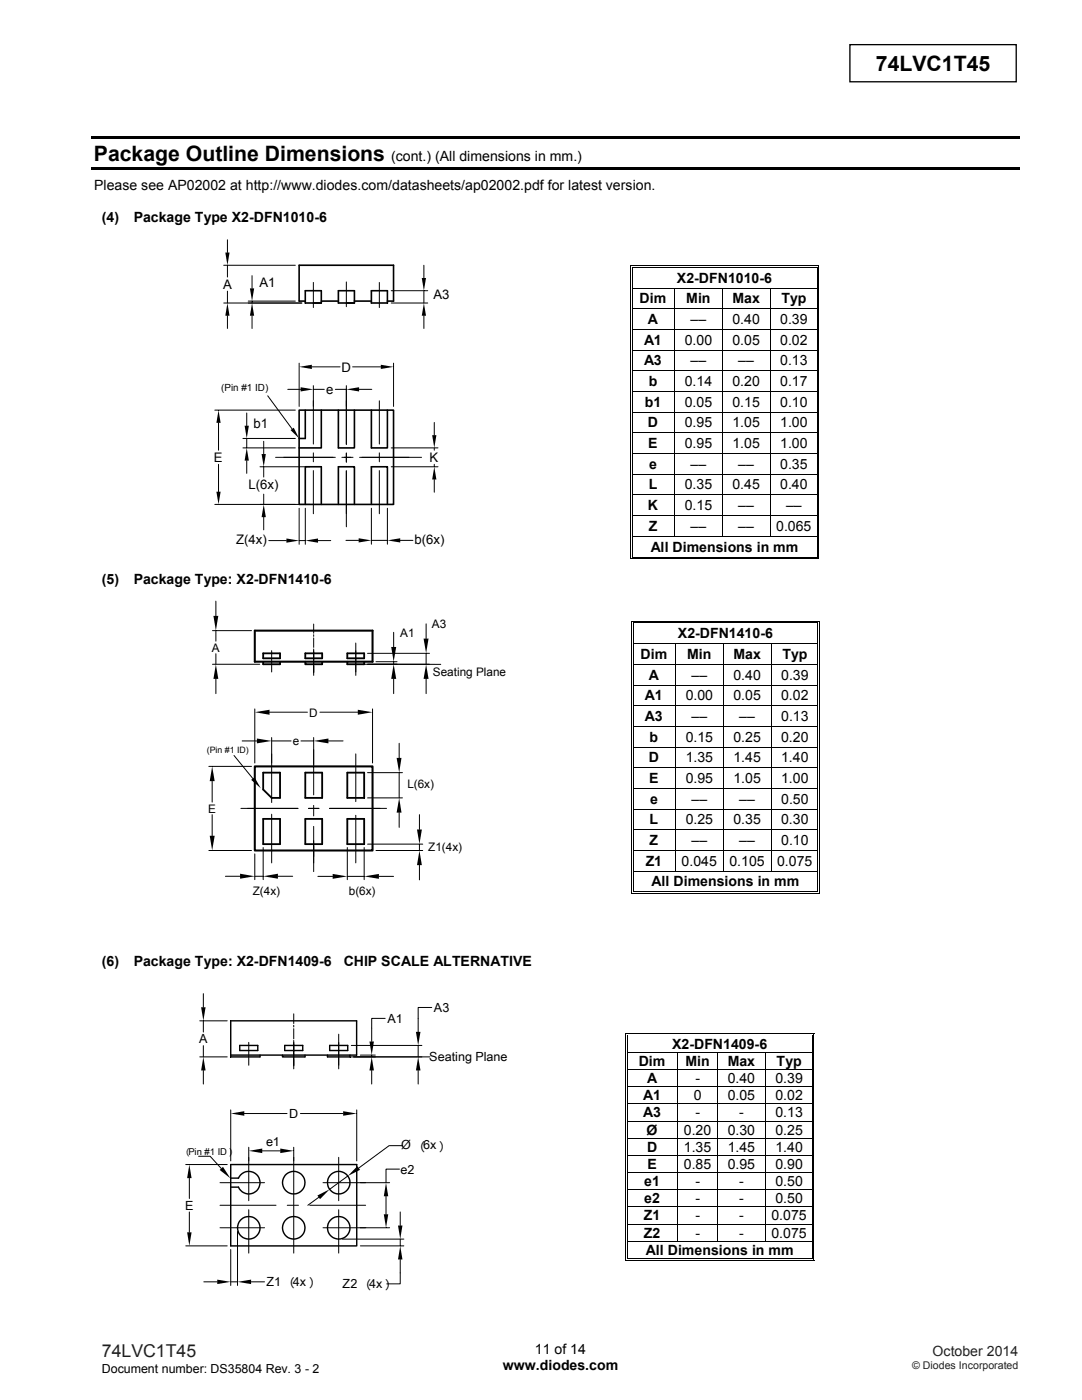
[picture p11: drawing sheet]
<svg xmlns="http://www.w3.org/2000/svg" width="216mm" height="279mm" viewBox="0 0 216 279" stroke-linecap="round" stroke-linejoin="round" font-family="sans-serif">
<path d="M169.6 8.9h33.2v7.4h-33.2z" fill="none" stroke="#000" stroke-width=".26"/>
<g fill="#000">
<path d="M18.2 27.2h185.2v.6h-185.2zM18.2 33.4h185.2v.5h-185.2zM125.7 52.9h.2v.6h-.2zM125.7 52.9h.5v.2h-.5zM125.7 57.4h.2v.2h-.2zM126.1 53.3h.1v.2h-.1zM126.1 53.3h.1v.1h-.1zM126.1 57.4h.1v.2h-.1zM162.9 52.9h.5v.2h-.5zM162.9 53.3h.2v.2h-.2zM162.9 53.3h.2v.1h-.2zM162.9 57.4h.2v.2h-.2z"/>
<path d="M163.3 52.9h.1v.6h-.1zM163.3 57.4h.1v.2h-.1zM125.7 61.5h.2v.2h-.2zM125.7 65.7h.2v.1h-.2zM125.7 69.8h.2v.2h-.2zM125.7 73.9h.2v.2h-.2zM125.7 78h.2v.2h-.2zM126.1 61.5h.1v.2h-.1zM126.1 65.7h.1v.1h-.1zM126.1 69.8h.1v.2h-.1zM126.1 73.9h.1v.2h-.1zM126.1 78h.1v.2h-.1z"/>
<path d="M162.9 61.5h.2v.2h-.2zM162.9 65.7h.2v.1h-.2zM162.9 69.8h.2v.2h-.2zM162.9 73.9h.2v.2h-.2zM162.9 78h.2v.2h-.2zM163.3 61.5h.1v.2h-.1zM163.3 65.7h.1v.1h-.1zM163.3 69.8h.1v.2h-.1zM163.3 73.9h.1v.2h-.1zM163.3 78h.1v.2h-.1zM125.7 82.2h.2v.1h-.2zM125.7 86.3h.2v.2h-.2z"/>
<path d="M125.7 90.4h.2v.2h-.2zM125.7 94.6h.2v.1h-.2zM125.7 98.7h.2v.1h-.2zM126.1 82.2h.1v.1h-.1zM126.1 86.3h.1v.2h-.1zM126.1 90.4h.1v.2h-.1zM126.1 94.6h.1v.1h-.1zM126.1 98.7h.1v.1h-.1zM162.9 82.2h.2v.1h-.2zM162.9 86.3h.2v.2h-.2zM162.9 90.4h.2v.2h-.2zM162.9 94.6h.2v.1h-.2z"/>
<path d="M162.9 98.7h.2v.1h-.2zM163.3 82.2h.1v.1h-.1zM163.3 86.3h.1v.2h-.1zM163.3 90.4h.1v.2h-.1zM163.3 94.6h.1v.1h-.1zM163.3 98.7h.1v.1h-.1zM125.7 102.8h.2v.2h-.2zM125.7 106.9h.2v.2h-.2zM125.7 111.4h.5v.2h-.5zM126.1 102.8h.1v.2h-.1zM126.1 106.9h.1v.2h-.1zM126.1 111.1h.1v.2h-.1z"/>
<path d="M162.9 102.8h.2v.2h-.2zM162.9 106.9h.2v.2h-.2zM162.9 111.4h.5v.2h-.5zM162.9 111.1h.2v.2h-.2zM163.3 102.8h.1v.2h-.1zM163.3 106.9h.1v.2h-.1zM163.3 111.1h.1v.5h-.1zM125.9 123.9h.2v.5h-.2zM125.9 123.9h.5v.2h-.5zM125.9 128.4h.2v.1h-.2zM125.9 132.5h.2v.2h-.2zM125.9 136.6h.2v.2h-.2z"/>
<path d="M126.3 124.2h.1v.2h-.1zM126.3 128.4h.1v.1h-.1zM126.3 132.5h.1v.2h-.1zM126.3 136.6h.1v.2h-.1zM163.1 123.9h.5v.2h-.5zM163.1 124.2h.2v.2h-.2zM163.1 128.4h.2v.1h-.2zM163.1 132.5h.2v.2h-.2zM163.1 136.6h.2v.2h-.2zM163.5 123.9h.1v.5h-.1zM163.5 128.4h.1v.1h-.1zM163.5 132.5h.1v.2h-.1z"/>
<path d="M163.5 136.6h.1v.2h-.1zM125.9 140.8h.2v.1h-.2zM125.9 144.9h.2v.2h-.2zM125.9 149h.2v.2h-.2zM125.9 153.1h.2v.2h-.2zM125.9 157.3h.2v.1h-.2zM126.3 140.8h.1v.1h-.1zM126.3 144.9h.1v.2h-.1zM126.3 149h.1v.2h-.1zM126.3 153.1h.1v.2h-.1zM126.3 157.3h.1v.1h-.1zM163.1 140.8h.2v.1h-.2z"/>
<path d="M163.1 144.9h.2v.2h-.2zM163.1 149h.2v.2h-.2zM163.1 153.1h.2v.2h-.2zM163.1 157.3h.2v.1h-.2zM163.5 140.8h.1v.1h-.1zM163.5 144.9h.1v.2h-.1zM163.5 149h.1v.2h-.1zM163.5 153.1h.1v.2h-.1zM163.5 157.3h.1v.1h-.1zM125.9 161.4h.2v.2h-.2zM125.9 165.5h.2v.2h-.2zM125.9 169.7h.2v.1h-.2z"/>
<path d="M125.9 173.8h.2v.1h-.2zM125.9 178.3h.5v.1h-.5zM126.3 161.4h.1v.2h-.1zM126.3 165.5h.1v.2h-.1zM126.3 169.7h.1v.1h-.1zM126.3 173.8h.1v.1h-.1zM126.3 177.9h.1v.2h-.1zM163.1 161.4h.2v.2h-.2zM163.1 165.5h.2v.2h-.2zM163.1 169.7h.2v.1h-.2zM163.1 173.8h.2v.1h-.2zM163.1 178.3h.5v.1h-.5z"/>
<path d="M163.1 177.9h.2v.2h-.2zM163.5 161.4h.1v.2h-.1zM163.5 165.5h.1v.2h-.1zM163.5 169.7h.1v.1h-.1zM163.5 173.8h.1v.1h-.1zM163.5 177.9h.1v.5h-.1z"/>
</g>
<g fill="none" stroke="#000" stroke-width=".2">
<path d="M125.8 53.5v3.9M125.8 57.6v3.9M126.2 53.5v3.9M126.2 57.6v3.9M126.2 53h36.7M126.2 53.4h36.7M126.2 57.5h36.7M134.6 57.6v3.9M144.1 57.6v3.9M153.7 57.6v3.9M163 53.5v3.9M163 57.6v3.9"/>
<path d="M163.4 53.5v3.9M163.4 57.6v3.9M125.8 61.7v4M125.8 65.8v4M125.8 70v3.9M125.8 74.1v3.9M125.8 78.2v4M126.2 61.7v4M126.2 65.8v4M126.2 70v3.9M126.2 74.1v3.9M126.2 78.2v4"/>
<path d="M126.2 61.6h36.7M126.2 65.7h36.7M126.2 69.9h36.7M126.2 74h36.7M126.2 78.1h36.7M134.6 61.7v4M134.6 65.8v4M134.6 70v3.9M134.6 74.1v3.9M134.6 78.2v4M144.1 61.7v4M144.1 65.8v4"/>
<path d="M144.1 70v3.9M144.1 74.1v3.9M144.1 78.2v4M153.7 61.7v4M153.7 65.8v4M153.7 70v3.9M153.7 74.1v3.9M153.7 78.2v4M163 61.7v4M163 65.8v4M163 70v3.9M163 74.1v3.9"/>
<path d="M163 78.2v4M163.4 61.7v4M163.4 65.8v4M163.4 70v3.9M163.4 74.1v3.9M163.4 78.2v4M125.8 82.3v4M125.8 86.5v3.9M125.8 90.6v4M125.8 94.7v4M125.8 98.8v4M126.2 82.3v4"/>
<path d="M126.2 86.5v3.9M126.2 90.6v4M126.2 94.7v4M126.2 98.8v4M126.2 82.3h36.7M126.2 86.4h36.7M126.2 90.5h36.7M126.2 94.6h36.7M126.2 98.8h36.7M134.6 82.3v4M134.6 86.5v3.9M134.6 90.6v4"/>
<path d="M134.6 94.7v4M134.6 98.8v4M144.1 82.3v4M144.1 86.5v3.9M144.1 90.6v4M144.1 94.7v4M144.1 98.8v4M153.7 82.3v4M153.7 86.5v3.9M153.7 90.6v4M153.7 94.7v4M153.7 98.8v4"/>
<path d="M163 82.3v4M163 86.5v3.9M163 90.6v4M163 94.7v4M163 98.8v4M163.4 82.3v4M163.4 86.5v3.9M163.4 90.6v4M163.4 94.7v4M163.4 98.8v4M125.8 103v3.9M125.8 107.1v4.5"/>
<path d="M126.2 103v3.9M126.2 107.1v4M126.2 102.9h36.7M126.2 107h36.7M126.2 111.5h36.7M126.2 111.2h36.7M134.6 103v3.9M144.1 103v3.9M153.7 103v3.9M163 103v3.9M163 107.1v4M163.4 103v3.9"/>
<path d="M163.4 107.1v4M126 124.4v4M126 128.5v4M126 132.7v3.9M126 136.8v4M126.3 124.4v4M126.3 128.5v4M126.3 132.7v3.9M126.3 136.8v4M126.4 124h36.7M126.4 124.3h36.7M126.4 128.5h36.7"/>
<path d="M126.4 132.6h36.7M126.4 136.7h36.7M134.8 128.5v4M134.8 132.7v3.9M134.8 136.8v4M144.3 128.5v4M144.3 132.7v3.9M144.3 136.8v4M153.9 128.5v4M153.9 132.7v3.9M153.9 136.8v4M163.2 124.4v4"/>
<path d="M163.2 128.5v4M163.2 132.7v3.9M163.2 136.8v4M163.6 124.4v4M163.6 128.5v4M163.6 132.7v3.9M163.6 136.8v4M126 140.9v4M126 145.1v3.9M126 149.2v3.9M126 153.3v4M126 157.4v4"/>
<path d="M126.3 140.9v4M126.3 145.1v3.9M126.3 149.2v3.9M126.3 153.3v4M126.3 157.4v4M126.4 140.8h36.7M126.4 145h36.7M126.4 149.1h36.7M126.4 153.2h36.7M126.4 157.4h36.7M134.8 140.9v4M134.8 145.1v3.9"/>
<path d="M134.8 149.2v3.9M134.8 153.3v4M134.8 157.4v4M144.3 140.9v4M144.3 145.1v3.9M144.3 149.2v3.9M144.3 153.3v4M144.3 157.4v4M153.9 140.9v4M153.9 145.1v3.9M153.9 149.2v3.9M153.9 153.3v4"/>
<path d="M153.9 157.4v4M163.2 140.9v4M163.2 145.1v3.9M163.2 149.2v3.9M163.2 153.3v4M163.2 157.4v4M163.6 140.9v4M163.6 145.1v3.9M163.6 149.2v3.9M163.6 153.3v4M163.6 157.4v4M126 161.6v3.9"/>
<path d="M126 165.7v4M126 169.8v4M126 173.9v4.5M126.3 161.6v3.9M126.3 165.7v4M126.3 169.8v4M126.3 173.9v4M126.4 161.5h36.7M126.4 165.6h36.7M126.4 169.7h36.7M126.4 173.9h36.7M126.4 178.4h36.7"/>
<path d="M126.4 178h36.7M134.8 161.6v3.9M134.8 165.7v4M134.8 169.8v4M144.3 161.6v3.9M144.3 165.7v4M144.3 169.8v4M153.9 161.6v3.9M153.9 165.7v4M153.9 169.8v4M163.2 161.6v3.9M163.2 165.7v4"/>
<path d="M163.2 169.8v4M163.2 173.9v4M163.6 161.6v3.9M163.6 165.7v4M163.6 169.8v4M163.6 173.9v4"/>
</g>
<g fill="#fff">
<path d="M125.3 206.7h36.7v3.3h-36.7z"/>
<path d="M125.7 206.7h35.8v3.3h-35.8z"/>
</g>
<path d="M124.8 206.2h.1v.5h-.1zM124.8 206.2h.5v.2h-.5zM125.1 206.5h.2v.2h-.2z" fill="#000"/>
<path d="M125.3 206.3h36.7M125.3 206.6h36.7" fill="none" stroke="#000" stroke-width=".2"/>
<path d="M125.3 206.7h36.7z" fill="#fff"/>
<path d="M162 206.2h.5v.2h-.5zM162 206.5h.2v.2h-.2zM162.3 206.2h.2v.5h-.2z" fill="#000"/>
<path d="M124.9 206.7v3.3M125.2 206.7v3.3M162.1 206.7v3.3M162.4 206.7v3.3" fill="none" stroke="#000" stroke-width=".2"/>
<g fill="#fff">
<path d="M125.3 210.1h9.9v3.3h-9.9z"/>
<path d="M125.7 210.1h8.9v3.3h-8.9z"/>
<path d="M135.3 210.1h7.8v3.3h-7.8z"/>
<path d="M136 210.1h6.5v3.3h-6.5z"/>
<path d="M143.3 210.1h9.3v3.3h-9.3z"/>
<path d="M143.9 210.1h8.1v3.3h-8.1z"/>
</g>
<path d="M124.8 210h.1v.1h-.1zM125.1 210h.2v.1h-.2zM162 210h.2v.1h-.2zM162.3 210h.2v.1h-.2z" fill="#000"/>
<path d="M124.9 210.1v3.3M125.2 210.1v3.3M125.3 210.1h36.7M135.3 210.1v3.3M143.2 210.1v3.3M152.7 210.1v3.3M162.1 210.1v3.3M162.4 210.1v3.3" fill="none" stroke="#000" stroke-width=".2"/>
<g fill="#fff">
<path d="M125.3 213.6h9.9v3.2h-9.9z"/>
<path d="M125.7 213.6h8.9v3.2h-8.9z"/>
<path d="M135.3 213.6h7.8v3.2h-7.8z"/>
<path d="M136 213.6h6.5v3.2h-6.5z"/>
<path d="M143.3 213.6h9.3v3.2h-9.3z"/>
<path d="M143.9 213.6h8.1v3.2h-8.1z"/>
</g>
<g fill="#000">
<path d="M124.8 213.4h.1v.2h-.1zM124.8 216.8h.1v.2h-.1zM125.1 213.4h.2v.2h-.2zM125.1 216.8h.2v.2h-.2zM162 213.4h.2v.2h-.2zM162 216.8h.2v.2h-.2zM162.3 213.4h.2v.2h-.2zM162.3 216.8h.2v.2h-.2zM124.8 220.2h.1v.2h-.1zM124.8 223.7h.1v.1h-.1zM124.8 227.1h.1v.1h-.1zM125.1 220.2h.2v.2h-.2z"/>
<path d="M125.1 223.7h.2v.1h-.2zM125.1 227.1h.2v.1h-.2zM162 220.2h.2v.2h-.2zM162 223.7h.2v.1h-.2zM162 227.1h.2v.1h-.2zM162.3 220.2h.2v.2h-.2zM162.3 223.7h.2v.1h-.2zM162.3 227.1h.2v.1h-.2z"/>
</g>
<g fill="none" stroke="#000" stroke-width=".2">
<path d="M124.9 213.6v3.2M124.9 217v3.2M125.2 213.6v3.2M125.2 217v3.2M125.3 213.5h36.7M125.3 216.9h36.7M135.3 213.6v3.2M135.3 217v3.2M143.2 213.6v3.2M143.2 217v3.2M152.7 213.6v3.2M152.7 217v3.2"/>
<path d="M162.1 213.6v3.2M162.1 217v3.2M162.4 213.6v3.2M162.4 217v3.2M124.9 220.4v3.3M124.9 223.8v3.3M124.9 227.2v3.3M125.2 220.4v3.3M125.2 223.8v3.3M125.2 227.2v3.3M125.3 220.3h36.7M125.3 223.8h36.7"/>
<path d="M125.3 227.2h36.7M135.3 220.4v3.3M135.3 223.8v3.3M135.3 227.2v3.3M143.2 220.4v3.3M143.2 223.8v3.3M143.2 227.2v3.3M152.7 220.4v3.3M152.7 223.8v3.3M152.7 227.2v3.3M162.1 220.4v3.3M162.1 223.8v3.3"/>
<path d="M162.1 227.2v3.3M162.4 220.4v3.3M162.4 223.8v3.3M162.4 227.2v3.3"/>
</g>
<g fill="#fff">
<path d="M125.3 230.7h9.9v3.2h-9.9z"/>
<path d="M125.7 230.7h8.9v3.2h-8.9z"/>
<path d="M135.3 230.7h7.8v3.2h-7.8z"/>
<path d="M136 230.7h6.5v3.2h-6.5z"/>
<path d="M143.3 230.7h9.3v3.2h-9.3z"/>
<path d="M143.9 230.7h8.1v3.2h-8.1z"/>
</g>
<path d="M124.8 230.5h.1v.2h-.1zM124.8 233.9h.1v.2h-.1zM125.1 230.5h.2v.2h-.2zM125.1 233.9h.2v.2h-.2zM162 230.5h.2v.2h-.2zM162 233.9h.2v.2h-.2zM162.3 230.5h.2v.2h-.2zM162.3 233.9h.2v.2h-.2z" fill="#000"/>
<g fill="none" stroke="#000" stroke-width=".2">
<path d="M124.9 230.7v3.2M124.9 234.1v3.2M125.2 230.7v3.2M125.2 234.1v3.2M125.3 230.6h36.7M125.3 234h36.7M135.3 230.7v3.2M135.3 234.1v3.2M143.2 230.7v3.2M143.2 234.1v3.2M152.7 230.7v3.2M152.7 234.1v3.2"/>
<path d="M162.1 230.7v3.2M162.1 234.1v3.2M162.4 230.7v3.2M162.4 234.1v3.2"/>
</g>
<g fill="#fff">
<path d="M125.3 237.5h9.9v3.3h-9.9z"/>
<path d="M125.7 237.5h8.9v3.3h-8.9z"/>
<path d="M135.3 237.5h7.8v3.3h-7.8z"/>
<path d="M136 237.5h6.5v3.3h-6.5z"/>
<path d="M143.3 237.5h9.3v3.3h-9.3z"/>
<path d="M143.9 237.5h8.1v3.3h-8.1z"/>
</g>
<path d="M124.8 237.3h.1v.2h-.1zM125.1 237.3h.2v.2h-.2zM162 237.3h.2v.2h-.2zM162.3 237.3h.2v.2h-.2z" fill="#000"/>
<path d="M124.9 237.5v3.3M125.2 237.5v3.3M125.3 237.4h36.7M135.3 237.5v3.3M143.2 237.5v3.3M152.7 237.5v3.3M162.1 237.5v3.3M162.4 237.5v3.3" fill="none" stroke="#000" stroke-width=".2"/>
<g fill="#fff">
<path d="M125.3 240.9h9.9v3.3h-9.9z"/>
<path d="M125.7 240.9h8.9v3.3h-8.9z"/>
<path d="M135.3 240.9h7.8v3.3h-7.8z"/>
<path d="M136 240.9h6.5v3.3h-6.5z"/>
<path d="M143.3 240.9h9.3v3.3h-9.3z"/>
<path d="M143.9 240.9h8.1v3.3h-8.1z"/>
</g>
<path d="M124.8 240.8h.1v.1h-.1zM125.1 240.8h.2v.1h-.2zM162 240.8h.2v.1h-.2zM162.3 240.8h.2v.1h-.2z" fill="#000"/>
<path d="M124.9 240.9v3.3M125.2 240.9v3.3M125.3 240.9h36.7M135.3 240.9v3.3M143.2 240.9v3.3M152.7 240.9v3.3M162.1 240.9v3.3M162.4 240.9v3.3" fill="none" stroke="#000" stroke-width=".2"/>
<g fill="#fff">
<path d="M125.3 244.4h9.9v3.2h-9.9z"/>
<path d="M125.7 244.4h8.9v3.2h-8.9z"/>
<path d="M135.3 244.4h7.8v3.2h-7.8z"/>
<path d="M136 244.4h6.5v3.2h-6.5z"/>
<path d="M143.3 244.4h9.3v3.2h-9.3z"/>
<path d="M143.9 244.4h8.1v3.2h-8.1z"/>
</g>
<g fill="#000">
<path d="M124.8 244.2h.1v.2h-.1zM124.8 247.6h.1v.2h-.1zM124.8 251.4h.5v.2h-.5zM125.1 244.2h.2v.2h-.2zM125.1 247.6h.2v.2h-.2zM125.1 251.1h.2v.1h-.2zM162 244.2h.2v.2h-.2zM162 247.6h.2v.2h-.2zM162 251.4h.5v.2h-.5zM162 251.1h.2v.1h-.2zM162.3 244.2h.2v.2h-.2zM162.3 247.6h.2v.2h-.2z"/>
<path d="M162.3 251.1h.2v.5h-.2z"/>
</g>
<g fill="none" stroke="#000" stroke-width=".2">
<path d="M44.6 52.9h14.3M45.4 47.9v2.5M45.4 52.9v2.4M45.4 58.1v2.4M50.3 55v2.6M62.5 56.4v5M69.1 56.3v4.9M75.7 56.4v5M78.1 58h7.2M84.6 52.9v2.6M84.6 58v2.5M44.6 60.5h15.7"/>
<path d="M45.4 63v2.6M49.5 60.1h9.4M50.3 60.1v.4M50.3 63v2.6M53.4 79l4.9 6.6M57.4 77.7h2.6M59.7 72.5v8.6M62.2 73.2h5.7M62.5 77v11.6M62.5 77.7h2.2M66.9 77.7h2.2M69.1 77v11.7"/>
<path d="M70.4 73.2h5.6M71.6 77.7h2.6M75.7 80v8.6M78.1 60.5h7.2M78.5 72.5v8.6M84.6 63v2.6M42.9 81.9h16M43.6 84.4v5.5M43.6 92.7v5.4M48.5 89.4h10.4M48.5 87.5h10.4M49.2 82.4v2.6"/>
<path d="M49.2 87.5v1.9M49.2 91.9v2.6M51.9 93.2h9.9M52.6 88.1v2.5M52.6 93.2v2M52.6 98.6v2.1M55 91.3h11.9M62.5 90.4v1.8M62.5 93.9v8.6M68.2 91.3h2.2M69.1 90.4v1.9M69.1 93.9v11.2"/>
<path d="M71.8 91.3h12.3M75.7 90.4v1.8M75.7 93.9v8.6M78.1 93.2h9.3M78.1 89.4h9.3M86.7 84.3v2.5M86.7 89.4v.5M86.7 92.7v.5M86.7 95.7v2.5M42.9 100.7h19M43.1 120v2.9M52.6 103.2v2.5"/>
<path d="M53.6 107.9h3.5M59.7 107.9h1.2M59.7 101.4v7.2M60.9 101.4v7.2M63.5 107.9h2.5M69 107.8h2.6M74.1 101.4v7.2M74.1 107.8h3.2M77.3 101.4v7.2M79.9 107.8h2.5M42.4 132.6h9.4M42.4 125.9h7.8"/>
<path d="M43.1 125.9v2.1M43.1 130.5v2.1M43.1 135.5v2.9M54.2 129.9v4.2M62.6 124.5v1.9M62.6 126.7v.3M62.6 127.3v1.9M62.6 129.5v5.3M71 128.3v6.5M72.7 132.6h15.2M73.3 132.6h12.4M73.3 130.4h12.4"/>
<path d="M75 132.1h4.2M78.5 126.2v2.9M78.5 132.1v.5M78.5 135.5v2.9M85 124.5v2.9M85 130.4v2.2M85 135.5v2.9M41.7 153h8.5M42.3 155.9v4.2M46.7 150.8l3.8 4.6M48.3 147.9h3M50.8 141.5v10.8"/>
<path d="M53.8 142.1h7.5M54.2 147.2v13M54.2 147.9h3.9M60 147.9h2.6M62.6 147.2v11.4M63.8 142.1h7.6M65.5 147.9h3M71 150.5v9.5M73.3 159.2h7M73.3 154.2h7M74.3 141.5v10.8M79.7 148.3v3"/>
<path d="M79.7 154.2v5M41.7 169.7h8.5M42.3 162.6v4.2M45 174.9h2.9M48.1 161.3h11.4M50.8 170.4v5.2M50.8 174.9h1.7M52.5 169.1v6.5M54.2 162.5v9.7M55.5 174.9h2.9M61.6 161.3h2M62.6 160.7v2.1"/>
<path d="M62.6 164.9v9M63.4 174.9h3M65.7 161.3h11.4M69.3 174.9h3.4M69.3 169.1v6.5M71 162.7v9.5M72.7 169.1v6.5M73.3 168.5h11M75 169.7h9.3M75.6 174.9h2.9M79.7 162.2v2.9M83.7 162.6v2.9"/>
<path d="M83.7 168.5v1.2M83.7 172.7v2.9M40.6 198.3v2.7M39.9 210.9h5.4M39.9 203.7h5.4M40.6 203.7v2.3M40.6 208.7v2.2M40.6 213.6v2.7M49.6 208v4.6M58.6 202.3v2M58.6 204.6v.4M58.6 205.3v2"/>
<path d="M58.6 207.6v5.7M67.6 206.4v6.9M69.8 210.9h16M70.1 208.6h14.1M71.9 210.6h3M74.2 210.6v.3M74.2 213.6v2.7M76.9 203.2h-2.7v4.7M83.4 208.6v2.3M83.4 213.6v2.7M86.1 201.1h-2.7v4.8M37.1 232.4h8.2"/>
<path d="M37.8 235.1v4.1M39.6 230.8h2.3l2.3 2.4M43.9 236h8.9M46 221.5v10.2M48.7 222.2h8.6M49.6 229v10.6M52.3 229.7h3.6M58.6 229v21.1M59.9 222.2h8.6M63.6 239l-2.2 1.5M67.6 231v8.6M69.4 234.7l-3.6 2.6"/>
<path d="M71.2 221.5v10.2M77 238.7v3.6M77.7 236h-13.2M79.7 233.3h-2.7v2.7M80.3 228.6h-2.7l-6 4.5M37.1 248.6h8.2M37.8 241.9v4M40.7 255.8h2.6M43.9 245h8.9M43.9 240.5h11.2M46 255.8h1.4M46 249.4v7.1"/>
<path d="M47.4 245.8v10.7M49.6 241.4v8.7M50.1 255.8h2.7M57.3 240.5h2.3M61.8 240.5h11.2M67.6 241.4v8.7M68.3 247.3h12.3M71.9 248.6h8.7M77.7 245h-13.2M79.9 251.4v4.8h-2.7M79.9 241.9v2.7M79.9 247.3v1.3"/>
<path d="M124.9 244.4v3.2M124.9 247.8v3.8M125.2 244.4v3.2M125.2 247.8v3.3M125.3 244.3h36.7M125.3 247.7h36.7M125.3 251.5h36.7M125.3 251.1h36.7M135.3 244.4v3.2M143.2 244.4v3.2M152.7 244.4v3.2M162.1 244.4v3.2"/>
<path d="M162.1 247.8v3.3M162.4 244.4v3.2M162.4 247.8v3.3"/>
</g>
<g fill="#000">
<path d="M45 50.4h.8l-.4 2.5zM49.9 57.6h.8l-.4 2.5zM84.2 55.5h.8l-.4 2.5zM45.4 60.5l.4 2.5h-.8zM50.3 60.5l.4 2.5h-.8zM60 77.3l2.5 .4-2.5 .4zM59.7 73.2l2.5-.4v.8zM69.1 77.7l2.5-.4v.8zM76 72.8l2.5 .4-2.5 .4zM84.6 60.5l.4 2.5h-.8zM43.2 98.1h.8l-.4 2.6zM43.6 81.9l.4 2.5h-.8z"/>
<path d="M48.8 85h.9l-.5 2.5zM49.2 89.4l.5 2.5h-.9zM52.2 90.6h.8l-.4 2.6zM58 85.8l.6-.4 1.1 2.1zM86.2 86.8h.9l-.4 2.6zM86.7 93.2l.4 2.5h-.9zM52.6 100.7l.4 2.5h-.8zM57.1 107.5l2.6 .4-2.6 .4zM60.9 107.9l2.6-.4v.8zM71.6 107.4l2.5 .4-2.5 .5zM77.3 107.8l2.6-.4v.9zM43.1 132.6l.5 2.9h-1z"/>
<path d="M42.6 122.9h1l-.5 3zM78.5 132.6l.6 2.9h-1zM78.1 129.1h1l-.6 3zM85 132.6l.5 2.9h-1zM84.5 127.4h1l-.5 3zM42.3 153l.5 2.9h-1zM50.1 155.6l.7-.5 1.2 2.2zM51.3 147.4l2.9 .5-2.9 .5zM50.8 142.1l3-.5v1zM62.6 147.9l2.9-.5v1zM71.4 141.6l2.9 .5-2.9 .5zM79.1 151.3h1l-.4 2.9z"/>
<path d="M41.8 166.8h1l-.5 2.9zM47.9 174.4l2.9 .5-2.9 .5zM52.5 174.9l3-.5v1zM66.4 174.4l2.9 .5-2.9 .5zM72.7 174.9l2.9-.5v1zM79.7 159.2l.4 3h-1zM83.7 169.7l.5 3h-1zM83.2 165.5h1l-.5 3zM40.6 210.9l.4 2.7h-.9zM40.1 201h.9l-.4 2.7zM74.2 210.9l.4 2.7h-.9zM73.7 207.9h.9l-.4 2.7z"/>
<path d="M83.4 210.9l.5 2.7h-.9zM83 205.9h.9l-.5 2.7zM37.8 232.4l.4 2.7h-.9zM43.8 233.5l.7-.6 1.5 2.3zM46 222.2l2.7-.4v.9zM49.6 229.7l2.7-.5v.9zM55.9 229.2l2.7 .5-2.7 .4zM63.3 238.6l2.5-1.3-1.9 2zM68.5 221.8l2.7 .4-2.7 .5zM71.3 232.7l.5 .8-2.4 1.2zM77 236l.5 2.7h-.9zM37.3 245.9h.9l-.4 2.7z"/>
<path d="M43.3 255.4l2.7 .4-2.7 .5zM47.4 255.8l2.7-.4v.9zM76.6 242.3h.9l-.5 2.7zM79.4 244.6h.9l-.4 2.7zM79.9 248.6l.4 2.8h-.9z"/>
</g>
<g fill="none" stroke="#000" stroke-width=".32">
<path d="M60.9 58h3.2v2.5h-3.2zM67.5 58h3.2v2.5h-3.2zM74.1 58h3.2v2.5h-3.2zM60.9 60.1h-1.2v-7.2h18.8v7.2h-1.2M64.1 60.1h3.4M70.7 60.1h3.4M59.7 81.9h18.8v18.8h-18.8zM60.9 81.9v5.6h-1.2M64.1 81.9v7.5h-4.4M70.7 81.9v7.5h-3.2v-7.5M77.3 81.9v7.5h-3.2v-7.5M64.1 100.7v-7.5h-3.2v7.5"/>
<path d="M67.5 100.7v-7.5h3.2v7.5M74.1 100.7v-7.5h3.2v7.5"/>
</g>
<path d="M50.8 125.9h23.5v6.2h-23.5zM50.8 153h23.5v16.7h-23.5z" fill="none" stroke="#000" stroke-width=".41"/>
<path d="M52.5 130.4h3.4v1h-3.4zM52.5 132.1v.5h3.4v-.5M60.9 132.1v.5h3.4v-.5M60.9 130.4h3.4v1h-3.4zM69.3 130.4h3.4v1h-3.4zM69.3 132.1v.5h3.4v-.5M52.5 154.2h3.4v5h-1.7l-1.7-1.6zM60.9 154.2h3.4v5h-3.4zM69.3 154.2h3.4v5h-3.4zM52.5 163.4h3.4v5.1h-3.4zM60.9 163.4h3.4v5.1h-3.4zM69.3 163.4h3.4v5.1h-3.4z" fill="none" stroke="#000" stroke-width=".37"/>
<g fill="none" stroke="#000" stroke-width=".28">
<path d="M46 210.6h25.2v-6.9h-25.2v7.2h5.9v-.3M47.8 208.6h3.6v1.1h-3.6zM56.4 210.6v.3h4.5v-.3M56.8 208.6h3.6v1.1h-3.6zM65.3 210.6v.3h4.5v-.3M65.8 208.6h3.6v1.1h-3.6zM46 232.4h25.2v16.2h-25.2zM46 235.1h1.6a2.25 2.25 0 0 1 3.4-.9 2.25 2.25 0 0 1 0 3.6 2.25 2.25 0 0 1-3.4-.9h-1.6"/>
<circle cx="58.6" cy="236" r="2.25"/>
<circle cx="67.6" cy="236" r="2.25"/>
<circle cx="49.6" cy="245" r="2.25"/>
<circle cx="58.6" cy="245" r="2.25"/>
<circle cx="67.6" cy="245" r="2.25"/>
</g>
<g font-size="4.2">
<text x="174.8" y="14.3">74LVC1T45</text>
<text x="18.7" y="32.1">Package Outline Dimensions</text>
</g>
<text font-size="3.5" fill="#231f20" x="20.3" y="270.9">74LVC1T45</text>
<g font-size="2.8">
<text x="78" y="32.1">(cont.) (All dimensions in mm.)</text>
<text x="18.8" y="37.9">Please see AP02002 at http://www.diodes.com/datasheets/ap02002.pdf for latest version.</text>
<text x="20.3" y="44.4">(4)</text>
<text x="26.7" y="44.4">Package Type X2-DFN1010-6</text>
<text x="135.1" y="56.4">X2-DFN1010-6</text>
<text x="127.6" y="60.5">Dim</text>
<text x="129.3" y="64.7">A</text>
<text x="136.9" y="60.5">Min</text>
<text x="137.8" y="64.7">––</text>
<text x="146.2" y="64.7">0.40</text>
<text x="146.2" y="60.5">Max</text>
<text x="155.7" y="64.7">0.39</text>
<text x="155.9" y="60.5">Typ</text>
<text x="128.5" y="68.8">A1</text>
<text x="136.6" y="68.8">0.00</text>
<text x="146.2" y="68.8">0.05</text>
<text x="155.7" y="68.8">0.02</text>
<text x="128.5" y="72.9">A3</text>
<text x="129.4" y="77">b</text>
<text x="136.6" y="77">0.14</text>
<text x="137.8" y="72.9">––</text>
<text x="146.2" y="77">0.20</text>
<text x="147.3" y="72.9">––</text>
<text x="155.7" y="77">0.17</text>
<text x="155.7" y="72.9">0.13</text>
<text x="128.7" y="81.2">b1</text>
<text x="136.6" y="81.2">0.05</text>
<text x="146.2" y="81.2">0.15</text>
<text x="155.7" y="81.2">0.10</text>
<text x="129.3" y="85.3">D</text>
<text x="129.3" y="89.4">E</text>
<text x="136.6" y="85.3">0.95</text>
<text x="136.6" y="89.4">0.95</text>
<text x="146.2" y="85.3">1.05</text>
<text x="146.2" y="89.4">1.05</text>
<text x="155.7" y="85.3">1.00</text>
<text x="155.7" y="89.4">1.00</text>
<text x="129.5" y="93.6">e</text>
<text x="137.8" y="93.6">––</text>
<text x="147.3" y="93.6">––</text>
<text x="155.7" y="93.6">0.35</text>
<text x="129.3" y="101.8">K</text>
<text x="129.4" y="97.7">L</text>
<text x="136.6" y="101.8">0.15</text>
<text x="136.6" y="97.7">0.35</text>
<text x="146.2" y="97.7">0.45</text>
<text x="147.3" y="101.8">––</text>
<text x="155.7" y="97.7">0.40</text>
<text x="156.8" y="101.8">––</text>
<text x="129.4" y="105.9">Z</text>
<text x="137.8" y="105.9">––</text>
<text x="147.3" y="105.9">––</text>
<text x="154.9" y="105.9">0.065</text>
<text x="129.8" y="110.1">All Dimensions in mm</text>
<text x="20.3" y="116.6">(5)</text>
<text x="26.7" y="116.6">Package Type: X2-DFN1410-6</text>
<text x="127.8" y="131.5">Dim</text>
<text x="135.3" y="127.4">X2-DFN1410-6</text>
<text x="137.1" y="131.5">Min</text>
<text x="146.3" y="131.5">Max</text>
<text x="156.1" y="131.5">Typ</text>
<text x="129.5" y="135.6">A</text>
<text x="138" y="135.6">––</text>
<text x="146.3" y="135.6">0.40</text>
<text x="155.9" y="135.6">0.39</text>
<text x="128.7" y="139.7">A1</text>
<text x="128.7" y="143.9">A3</text>
<text x="136.8" y="139.7">0.00</text>
<text x="138" y="143.9">––</text>
<text x="146.3" y="139.7">0.05</text>
<text x="147.5" y="143.9">––</text>
<text x="155.9" y="139.7">0.02</text>
<text x="155.9" y="143.9">0.13</text>
<text x="129.6" y="148">b</text>
<text x="136.8" y="148">0.15</text>
<text x="146.3" y="148">0.25</text>
<text x="155.9" y="148">0.20</text>
<text x="129.5" y="152.1">D</text>
<text x="136.8" y="152.1">1.35</text>
<text x="146.3" y="152.1">1.45</text>
<text x="155.9" y="152.1">1.40</text>
<text x="129.5" y="156.3">E</text>
<text x="129.7" y="160.4">e</text>
<text x="136.8" y="156.3">0.95</text>
<text x="138" y="160.4">––</text>
<text x="146.3" y="156.3">1.05</text>
<text x="147.5" y="160.4">––</text>
<text x="155.9" y="156.3">1.00</text>
<text x="155.9" y="160.4">0.50</text>
<text x="129.6" y="164.5">L</text>
<text x="136.8" y="164.5">0.25</text>
<text x="146.3" y="164.5">0.35</text>
<text x="155.9" y="164.5">0.30</text>
<text x="128.8" y="172.8">Z1</text>
<text x="129.6" y="168.6">Z</text>
<text x="136" y="172.8">0.045</text>
<text x="138" y="168.6">––</text>
<text x="145.5" y="172.8">0.105</text>
<text x="147.5" y="168.6">––</text>
<text x="155.1" y="172.8">0.075</text>
<text x="155.9" y="168.6">0.10</text>
<text x="130" y="176.9">All Dimensions in mm</text>
<text x="20.3" y="192.8">(6)</text>
<text x="26.7" y="192.8">Package Type: X2-DFN1409-6</text>
<text x="68.6" y="192.8">CHIP SCALE ALTERNATIVE</text>
<text x="134.1" y="209.3">X2-DFN1409-6</text>
<text x="127.5" y="212.7">Dim</text>
<text x="136.8" y="212.7">Min</text>
<text x="145.2" y="212.7">Max</text>
<text x="155" y="212.7">Typ</text>
<text x="128.3" y="219.6">A1</text>
<text x="129.1" y="216.2">A</text>
<text x="138.4" y="219.6">0</text>
<text x="138.7" y="216.2">-</text>
<text x="145.2" y="216.2">0.40</text>
<text x="145.2" y="219.6">0.05</text>
<text x="154.7" y="216.2">0.39</text>
<text x="154.7" y="219.6">0.02</text>
<text x="128.3" y="223">A3</text>
<text x="129" y="226.4">Ø</text>
<text x="136.5" y="226.4">0.20</text>
<text x="138.7" y="223">-</text>
<text x="145.2" y="226.4">0.30</text>
<text x="147.5" y="223">-</text>
<text x="154.7" y="226.4">0.25</text>
<text x="154.7" y="223">0.13</text>
<text x="129.1" y="229.9">D</text>
<text x="129.2" y="233.3">E</text>
<text x="136.5" y="229.9">1.35</text>
<text x="136.5" y="233.3">0.85</text>
<text x="145.2" y="229.9">1.45</text>
<text x="145.2" y="233.3">0.95</text>
<text x="154.7" y="229.9">1.40</text>
<text x="154.7" y="233.3">0.90</text>
<text x="128.6" y="236.7">e1</text>
<text x="138.7" y="236.7">-</text>
<text x="147.5" y="236.7">-</text>
<text x="154.7" y="236.7">0.50</text>
<text x="128.5" y="243.5">Z1</text>
<text x="128.6" y="240.1">e2</text>
<text x="138.7" y="240.1">-</text>
<text x="138.7" y="243.5">-</text>
<text x="147.5" y="240.1">-</text>
<text x="147.5" y="243.5">-</text>
<text x="153.9" y="243.5">0.075</text>
<text x="154.7" y="240.1">0.50</text>
<text x="128.5" y="247">Z2</text>
<text x="128.9" y="250.4">All Dimensions in mm</text>
<text x="138.7" y="247">-</text>
<text x="147.5" y="247">-</text>
<text x="153.9" y="247">0.075</text>
<text x="100.3" y="273.5">www.diodes.com</text>
<text x="106.7" y="270.2">11 of 14</text>
</g>
<text font-size="2.8" fill="#231f20" x="186.1" y="270.6">October 2014</text>
<g font-size="2.6">
<text x="44.5" y="57.7">A</text>
<text x="51.8" y="57.2">A1</text>
<text x="86.5" y="59.6">A3</text>
<text x="68.1" y="74.2">D</text>
<text x="65.1" y="78.7">e</text>
<text x="50.6" y="85.5">b1</text>
<text x="42.7" y="92.2">E</text>
<text x="85.7" y="92.2">K</text>
<text x="49.6" y="97.6">L(6x)</text>
<text x="47.1" y="108.6">Z(4x)</text>
<text x="82.7" y="108.5">b(6x)</text>
</g>
<g font-size="2.5">
<text x="86.6" y="202">A3</text>
<text x="39.8" y="208.2">A</text>
<text x="77.3" y="204.2">A1</text>
<text x="85.7" y="211.8">Seating Plane</text>
<text x="57.7" y="223.1">D</text>
<text x="53.1" y="228.8">e1</text>
<text x="80.1" y="229.4">Ø</text>
<text x="84.4" y="229.4">6x</text>
<text x="84.8" y="230.1" transform="rotate(-90 84.8 230.1)">︵</text>
<text x="89.8" y="230.1" transform="rotate(-90 89.8 230.1)">︶</text>
<text x="79.9" y="234.2">e2</text>
<text x="36.9" y="241.4">E</text>
<text x="53.2" y="256.6">Z1</text>
<text x="58.5" y="256.6">4x</text>
<text x="58.8" y="257.2" transform="rotate(-90 58.8 257.2)">︵</text>
<text x="63.8" y="257.2" transform="rotate(-90 63.8 257.2)">︶</text>
<text x="68.4" y="257">Z2</text>
<text x="73.7" y="257">4x</text>
<text x="74" y="257.6" transform="rotate(-90 74 257.6)">︵</text>
<text x="79" y="257.6" transform="rotate(-90 79 257.6)">︶</text>
<text x="20.3" y="274">Document number: DS35804 Rev. 3 - 2</text>
</g>
<g font-size="2.3">
<text x="86.2" y="125.3">A3</text>
<text x="42.3" y="130">A</text>
<text x="79.9" y="127">A1</text>
<text x="86.4" y="134.9">Seating Plane</text>
<text x="61.7" y="143">D</text>
<text x="58.4" y="148.7">e</text>
<text x="81.3" y="157.2">L(6x)</text>
<text x="41.6" y="162.2">E</text>
<text x="85.4" y="169.9">Z1(4x)</text>
<text x="50.4" y="178.6">Z(4x)</text>
<text x="69.6" y="178.7">b(6x)</text>
</g>
<text font-size="2.1" fill="#231f20" x="182" y="273.2">© Diodes Incorporated</text>
<text font-size="2" x="44.1" y="78">(Pin #1 ID)</text>
<g font-size="1.9">
<text x="37.6" y="230.4">Pin #1 ID</text>
<text x="37.8" y="230.9" transform="rotate(-90 37.8 230.9)">︵</text>
<text x="47.3" y="230.9" transform="rotate(-90 47.3 230.9)">︶</text>
</g>
<text font-size="1.8" x="41.3" y="150.2">(Pin #1 ID)</text>
</svg>
